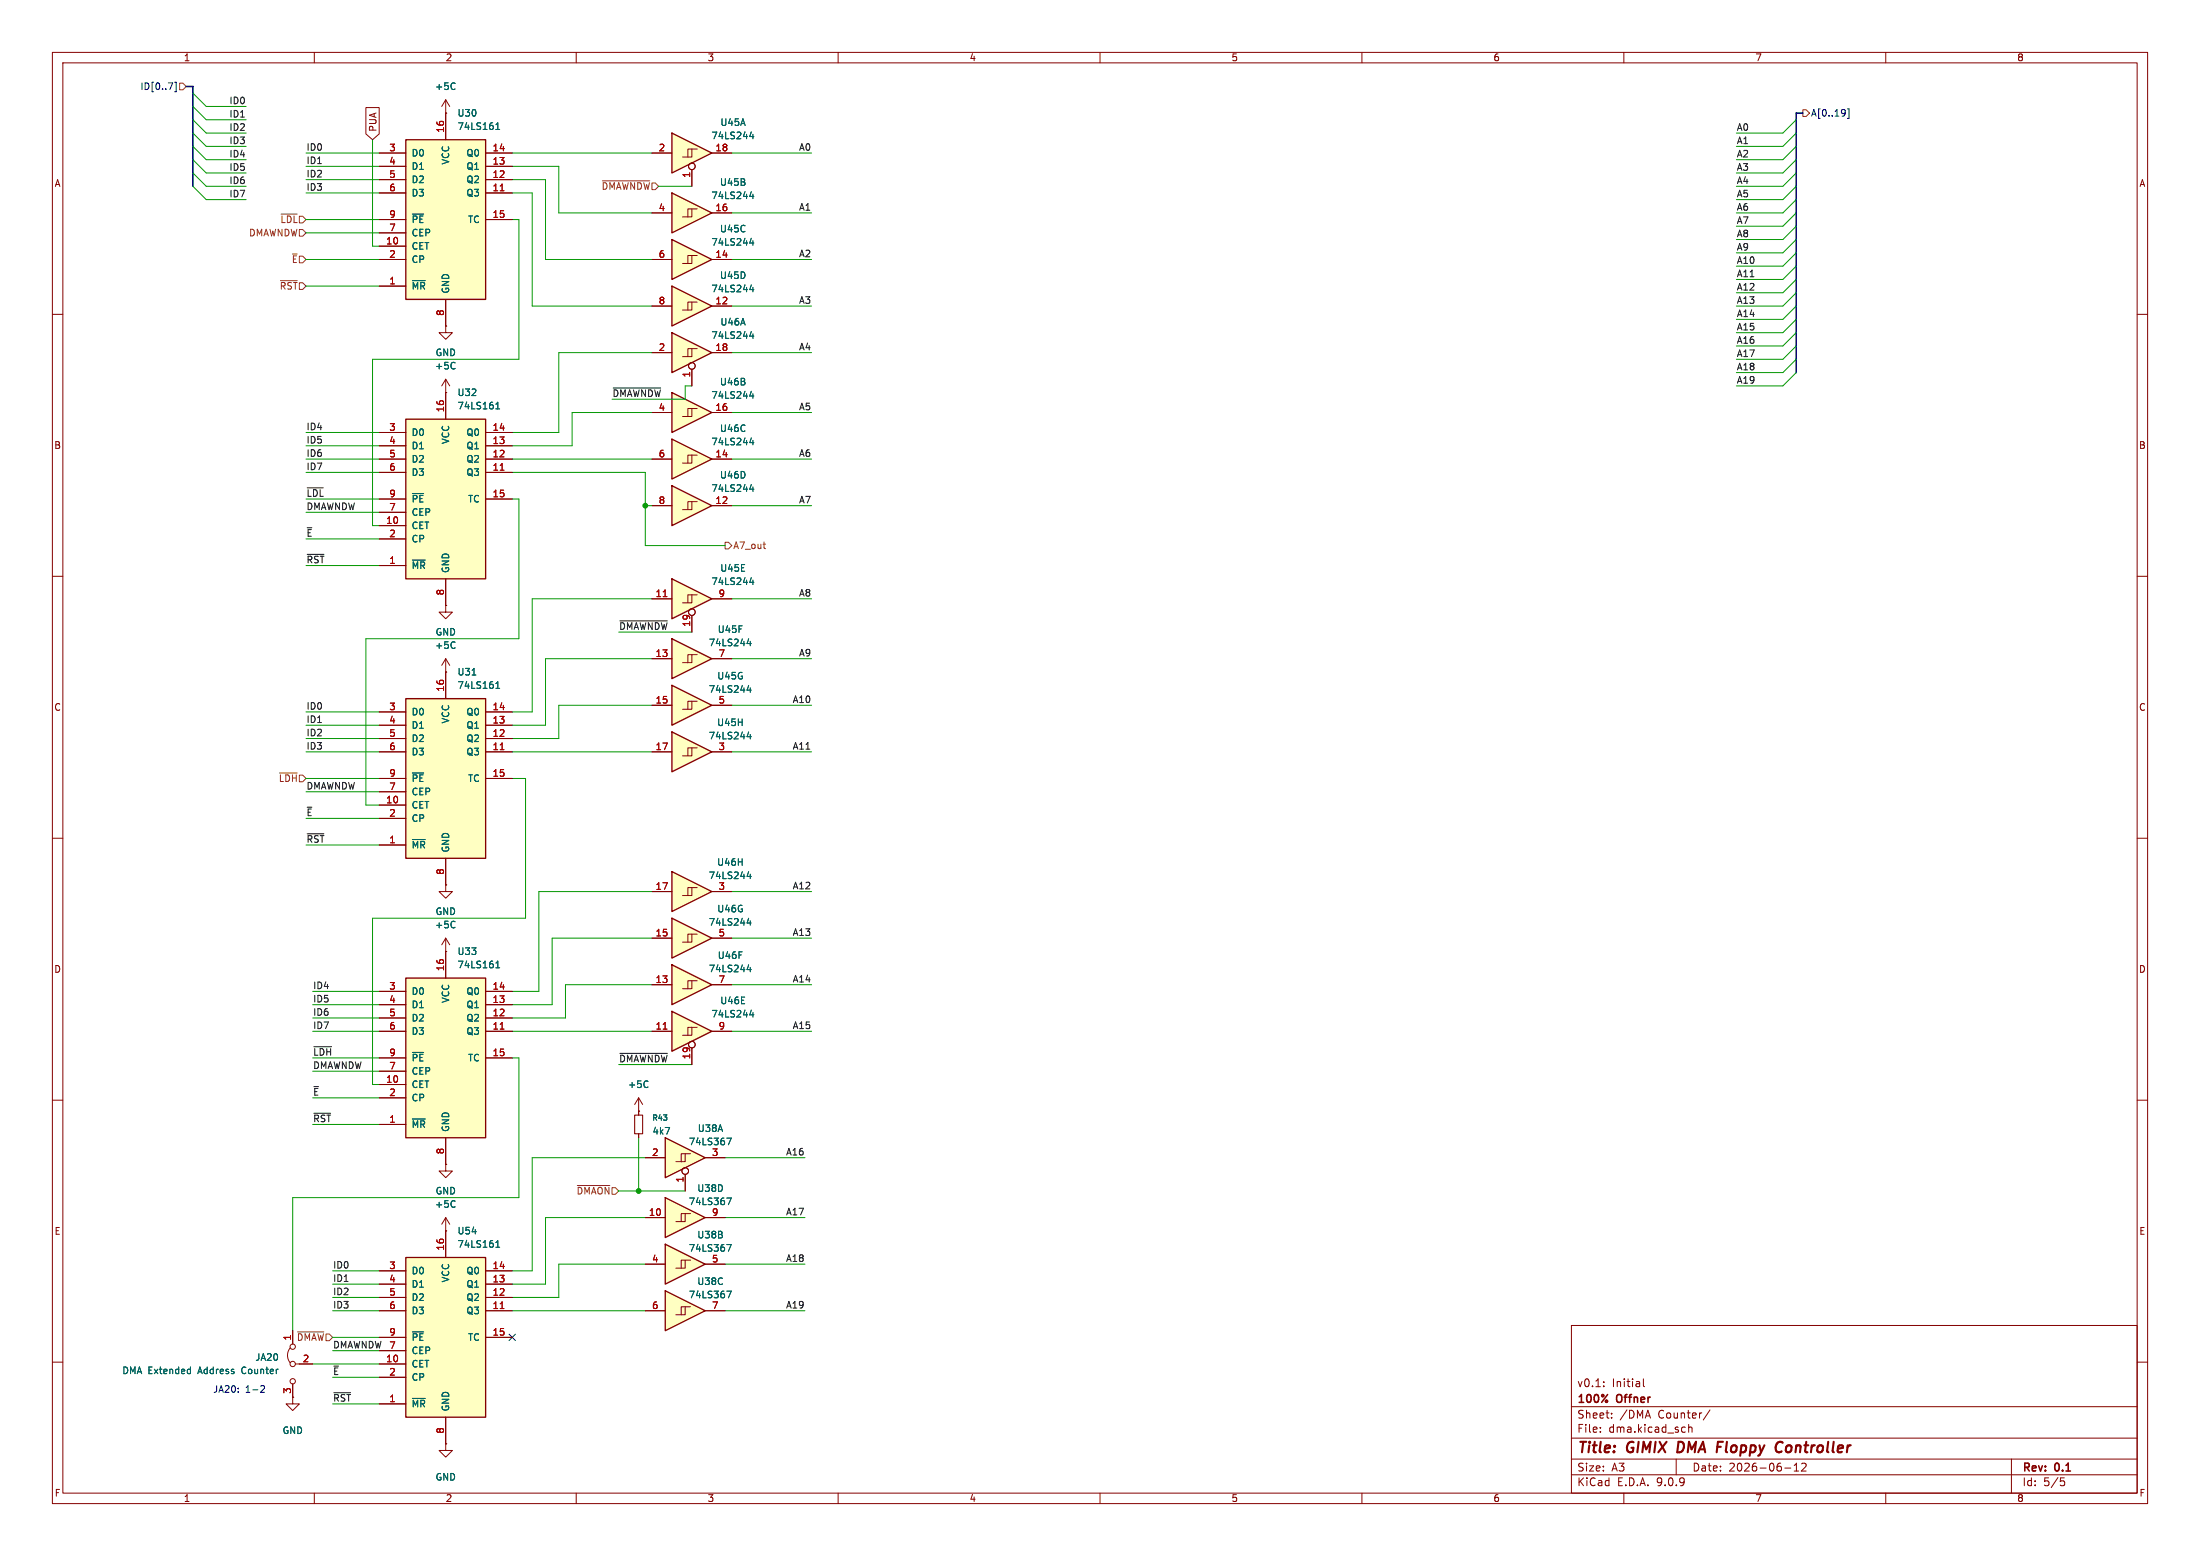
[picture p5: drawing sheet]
<svg xmlns="http://www.w3.org/2000/svg" width="420mm" height="297mm" viewBox="0 0 420 297" stroke-linecap="round" stroke-linejoin="round" font-family="sans-serif">
<g fill="none" stroke="#840000" stroke-width=".19">
<path d="M10 10h400v277h-400zM12 12h396v273h-396zM60 10v2M110 10v2M160 10v2M210 10v2M260 10v2M310 10v2M360 10v2M10 60h2M408 60h2M10 110h2"/>
<path d="M408 110h2M10 160h2M408 160h2M10 210h2M121.9 212.1h.1M121.9 209.6l-.7 1.2M121.9 209.6l.8 1.2M121.9 209.6v2.5M408 210h2M300 253h108v32h-108zM10 260h2M300 278.5h108"/>
<path d="M300 274.5h108M300 268.5h108M305.5 273.2v.2M305.5 272.5v.1M306.2 264.5v.2M306.2 263.8v.1M307.7 270.5v.2M307.7 269.8v.1M313.7 263.2v1.3l.2 .2M320 278.5v3M321.6 272.4l.1 .1M321.7 273.3l-.1 .1"/>
<path d="M322.4 271.9v1.5M322.4 272.5l.2-.1 .3 .1 .1 .9M326.4 269.1l-1.2 1.9M342.5 279.7l.4-.4v1.5M343.9 279.4l.6-.1 .2 .1 .1 .3-.9 1.1h.9M384 278.5v6.5M408 260h2M60 285v2M110 285v2M160 285v2M210 285v2M260 285v2"/>
<path d="M300 281.5h108M310 285v2M340.7 280.2h1.2M342.5 280.8h.9M360 285v2M393.4 282.1h.7M393.5 282.7h.4l.3 .2-.2 .6-.5 .1"/>
</g>
<path d="M320.4 275.2l-.2 2h.5M327.8 276.2h.7M328 275.2h.9M339.5 275.3a.67 .67 0 0 1 .8 .1M340.1 277l-.4 .2" fill="none" stroke="#840000" stroke-width=".4"/>
<path d="M123.5 206.3l.2 .1M123.7 207.5l-.2 .1" fill="none" stroke="#006464" stroke-width=".19"/>
<path d="M77.5 80h15.2v30.5h-15.2z" fill="#ffffc2"/>
<path d="M77.5 80h15.2v30.5h-15.2z" fill="none" stroke="#840000" stroke-width=".25"/>
<g fill="none" stroke="#840000" stroke-width=".19">
<path d="M85.1 74.9v5.1M72.4 82.6h5.1M72.4 85.1h5.1M72.4 87.6h5.1M72.4 90.2h5.1M72.4 95.3h5.1M72.4 97.8h5.1M92.7 82.6h5.1M92.7 85.1h5.1M92.7 87.6h5.1M92.7 90.2h5.1M92.7 95.3h5.1"/>
<path d="M72.4 100.3h5.1M72.4 102.9h5.1M72.4 108h5.1M85.1 110.5v5.1M85.1 179.1v2.5M85.1 179.1l-.8 1.2M85.1 179.1l.8 1.2M85.1 181.6h.1"/>
</g>
<path d="M94.7 78h.7M94.7 77.1l.3-.3v1.2M78.7 94.2h2.2M78.7 106.9h2.5M86.6 175.8l.3 .2M86.9 177l-.3 .1" fill="none" stroke="#006464" stroke-width=".19"/>
<path d="M95.5 89.8h.7" fill="none" stroke="#a90000" stroke-width=".19"/>
<path d="M77.5 133.4h15.2v30.4h-15.2z" fill="#ffffc2"/>
<path d="M77.5 133.4h15.2v30.4h-15.2z" fill="none" stroke="#840000" stroke-width=".25"/>
<g fill="none" stroke="#840000" stroke-width=".19">
<path d="M72.4 135.9h5.1M72.4 138.4h5.1M85.1 128.3h.1M85.1 125.7v7.7M85.1 125.7l-.8 1.3M85.1 125.7l.8 1.3M92.7 135.9h5.1M92.7 138.4h5.1M72.4 141h5.1M72.4 143.5h5.1M72.4 148.6h5.1M72.4 151.1h5.1"/>
<path d="M72.4 153.7h5.1M72.4 156.2h5.1M92.7 141h5.1M92.7 143.5h5.1M92.7 148.6h5.1M72.4 161.3h5.1M85.1 168.9v1.3h1.3l-1.3 1.3-1.3-1.3h1.3M85.1 168.9h.1M85.1 163.8v5.1M85.1 222.2v1.3h1.3l-1.3 1.3-1.3-1.3h1.3M85.1 222.2h.1M85.1 234.9h.1"/>
<path d="M85.1 232.4v2.5M85.1 232.4l-.8 1.3M85.1 232.4l.8 1.3"/>
</g>
<path d="M86.6 122.5l.3 .1M86.9 123.6l-.3 .2M90.1 128.8h.8M94.7 131.4h.7M94.7 130.5l.3-.4v1.3M78.7 147.5h2.2M78.7 160.2h2.5M86.6 229.2l.3 .1M86.9 230.3l-.3 .1" fill="none" stroke="#006464" stroke-width=".19"/>
<path d="M95.5 143.1h.7" fill="none" stroke="#a90000" stroke-width=".19"/>
<path d="M128.3 121.9l7.6 3.8-7.6 3.8z" fill="#ffffc2"/>
<path d="M128.3 121.9l7.6 3.8-7.6 3.8z" fill="none" stroke="#840000" stroke-width=".25"/>
<path d="M124.5 125.7h3.8M132.1 125v1.5h-1.8M133.1 125h-1.8v1.5M135.9 125.7h3.8" fill="none" stroke="#840000" stroke-width=".19"/>
<path d="M142.9 121.9l-.3 .9h.8M143.2 122.4v.9" fill="none" stroke="#006464" stroke-width=".19"/>
<path d="M128.3 130.8l7.6 3.8-7.6 3.8z" fill="#ffffc2"/>
<path d="M128.3 130.8l7.6 3.8-7.6 3.8z" fill="none" stroke="#840000" stroke-width=".25"/>
<path d="M124.5 134.6h3.8M132.1 133.9v1.5h-1.8M133.1 133.9h-1.8v1.5M135.9 134.6h3.8M121.9 212.1v.8M121.9 216.4v.8" fill="none" stroke="#840000" stroke-width=".19"/>
<path d="M142.9 130.8l-.3 .9h.8M143.2 131.3v.9" fill="none" stroke="#006464" stroke-width=".19"/>
<path d="M121.2 212.9h1.5v3.5h-1.5z" fill="none" stroke="#840000" stroke-width=".2"/>
<path d="M77.5 186.7h15.2v30.5h-15.2z" fill="#ffffc2"/>
<path d="M77.5 186.7h15.2v30.5h-15.2z" fill="none" stroke="#840000" stroke-width=".25"/>
<g fill="none" stroke="#840000" stroke-width=".19">
<path d="M72.4 189.2h5.1M72.4 191.8h5.1M72.4 194.3h5.1M72.4 196.9h5.1M85.1 181.6v5.1M92.7 189.2h5.1M92.7 191.8h5.1M92.7 194.3h5.1M92.7 196.9h5.1M72.4 201.9h5.1M72.4 204.5h5.1M72.4 207h5.1"/>
<path d="M72.4 209.6h5.1M72.4 214.6h5.1M85.1 217.2v5M92.7 201.9h5.1"/>
</g>
<path d="M94.7 184.7h.7M94.7 183.8l.3-.3v1.2M78.7 200.9h2.2M78.7 213.6h2.5" fill="none" stroke="#006464" stroke-width=".19"/>
<path d="M95.5 196.4h.7" fill="none" stroke="#a90000" stroke-width=".19"/>
<path d="M77.5 26.7h15.2v30.5h-15.2z" fill="#ffffc2"/>
<path d="M77.5 26.7h15.2v30.5h-15.2z" fill="none" stroke="#840000" stroke-width=".25"/>
<g fill="none" stroke="#840000" stroke-width=".19">
<path d="M72.4 29.2h5.1M72.4 31.8h5.1M72.4 34.3h5.1M72.4 36.8h5.1M85.1 21.6v5.1M92.7 29.2h5.1M92.7 31.8h5.1M92.7 34.3h5.1M92.7 36.8h5.1M72.4 41.9h5.1M72.4 44.5h5.1M72.4 47h5.1"/>
<path d="M72.4 49.5h5.1M72.4 54.6h5.1M85.1 57.2v5M92.7 41.9h5.1"/>
</g>
<path d="M94.7 24.7h.7M94.7 23.8l.3-.4v1.3M78.7 40.9h2.2M78.7 53.6h2.5" fill="none" stroke="#006464" stroke-width=".19"/>
<path d="M95.5 36.4h.7" fill="none" stroke="#a90000" stroke-width=".19"/>
<path d="M128.3 110.5l7.6 3.8-7.6 3.8z" fill="#ffffc2"/>
<path d="M128.3 110.5l7.6 3.8-7.6 3.8z" fill="none" stroke="#840000" stroke-width=".25"/>
<g fill="none" stroke="#840000" stroke-width=".19">
<path d="M85.1 19.1l-.8 1.2M85.1 19.1l.8 1.2M85.1 19.1v2.5M85.1 21.6h.1M124.5 114.3h3.8M132.1 113.5v1.6h-1.8M132.1 117.5v3.2M133.1 113.5h-1.8v1.6M135.9 114.3h3.8"/>
<circle cx="132.1" cy="116.8" r=".63"/>
</g>
<path d="M126.6 113.9h.7" fill="none" stroke="#a90000" stroke-width=".19"/>
<path d="M86.6 15.8l.3 .1M86.9 17l-.3 .1M143.4 110.2l-.3 1h.8M143.7 110.7v.9" fill="none" stroke="#006464" stroke-width=".19"/>
<path d="M128.3 83.8l7.6 3.8-7.6 3.8z" fill="#ffffc2"/>
<path d="M128.3 83.8l7.6 3.8-7.6 3.8z" fill="none" stroke="#840000" stroke-width=".25"/>
<path d="M124.5 87.6h3.8M132.1 86.9v1.5h-1.8M133.1 86.9h-1.8v1.5M135.9 87.6h3.8" fill="none" stroke="#840000" stroke-width=".19"/>
<path d="M143.4 83.6l-.3 .9h.8M143.7 84.1v.8" fill="none" stroke="#006464" stroke-width=".19"/>
<path d="M128.3 92.7l7.6 3.8-7.6 3.8z" fill="#ffffc2"/>
<path d="M128.3 92.7l7.6 3.8-7.6 3.8z" fill="none" stroke="#840000" stroke-width=".25"/>
<path d="M124.5 96.5h3.8M132.1 95.8v1.5h-1.8M133.1 95.8h-1.8v1.5M135.9 96.5h3.8" fill="none" stroke="#840000" stroke-width=".19"/>
<path d="M143.4 92.5l-.3 .9h.8M143.7 93v.8" fill="none" stroke="#006464" stroke-width=".19"/>
<path d="M127 246.4l7.6 3.8-7.6 3.8z" fill="#ffffc2"/>
<path d="M127 246.4l7.6 3.8-7.6 3.8z" fill="none" stroke="#840000" stroke-width=".25"/>
<path d="M123.2 250.2h3.8M130.8 249.4v1.6h-1.8M131.8 249.4h-1.8v1.6M134.6 250.2h3.8" fill="none" stroke="#840000" stroke-width=".19"/>
<path d="M138.8 246.5h.8l-.5 1.2" fill="none" stroke="#006464" stroke-width=".19"/>
<path d="M127 237.5l7.6 3.8-7.6 3.8z" fill="#ffffc2"/>
<path d="M127 237.5l7.6 3.8-7.6 3.8z" fill="none" stroke="#840000" stroke-width=".25"/>
<path d="M123.2 241.3h3.8M130.8 240.5v1.6h-1.8M131.8 240.5h-1.8v1.6M134.6 241.3h3.8" fill="none" stroke="#840000" stroke-width=".19"/>
<path d="M138.8 237.6h.8l-.5 1.2" fill="none" stroke="#006464" stroke-width=".19"/>
<path d="M127 228.6l7.6 3.8-7.6 3.8z" fill="#ffffc2"/>
<path d="M127 228.6l7.6 3.8-7.6 3.8z" fill="none" stroke="#840000" stroke-width=".25"/>
<path d="M123.2 232.4h3.8M130.8 231.6v1.6h-1.8M131.8 231.6h-1.8v1.6M134.6 232.4h3.8" fill="none" stroke="#840000" stroke-width=".19"/>
<path d="M138.8 228.7h.8l-.5 1.2" fill="none" stroke="#006464" stroke-width=".19"/>
<path d="M127 217.2l7.6 3.8-7.6 3.8z" fill="#ffffc2"/>
<path d="M127 217.2l7.6 3.8-7.6 3.8z" fill="none" stroke="#840000" stroke-width=".25"/>
<g fill="none" stroke="#840000" stroke-width=".19">
<path d="M85.1 74.9h.1M85.1 72.4l-.8 1.3M85.1 72.4l.8 1.3M85.1 72.4v2.5M123.2 221h3.8M130.8 220.2v1.5h-1.8M130.8 224.2v3.1M131.8 220.2h-1.8v1.5M134.6 221h3.8"/>
<circle cx="130.8" cy="223.5" r=".63"/>
</g>
<path d="M86.6 69.2l.3 .1M86.9 70.3l-.3 .1M138.8 217.2h.8l-.5 1.3" fill="none" stroke="#006464" stroke-width=".19"/>
<path d="M128.3 54.6l7.6 3.8-7.6 3.8z" fill="#ffffc2"/>
<path d="M128.3 54.6l7.6 3.8-7.6 3.8z" fill="none" stroke="#840000" stroke-width=".25"/>
<path d="M124.5 58.4h3.8M132.1 57.7v1.5h-1.8M133.1 57.7h-1.8v1.5M135.9 58.4h3.8" fill="none" stroke="#840000" stroke-width=".19"/>
<path d="M143.4 54.4l-.3 .9h.8M143.7 54.9v.8" fill="none" stroke="#006464" stroke-width=".19"/>
<path d="M128.3 63.5l7.6 3.8-7.6 3.8z" fill="#ffffc2"/>
<path d="M128.3 63.5l7.6 3.8-7.6 3.8z" fill="none" stroke="#840000" stroke-width=".25"/>
<g fill="none" stroke="#840000" stroke-width=".19">
<path d="M124.5 67.3h3.8M132.1 66.5v1.6h-1.8M132.1 70.5v3.2M133.1 66.5h-1.8v1.6M135.9 67.3h3.8"/>
<circle cx="132.1" cy="69.8" r=".63"/>
</g>
<path d="M143.4 63.3l-.3 .9h.8M143.7 63.7v.9" fill="none" stroke="#006464" stroke-width=".19"/>
<path d="M128.3 74.9l7.6 3.8-7.6 3.9z" fill="#ffffc2"/>
<path d="M128.3 74.9l7.6 3.8-7.6 3.9z" fill="none" stroke="#840000" stroke-width=".25"/>
<path d="M124.5 78.7h3.8M132.1 78v1.5h-1.8M133.1 78h-1.8v1.5M135.9 78.7h3.8" fill="none" stroke="#840000" stroke-width=".19"/>
<path d="M143.4 74.7l-.3 .9h.8M143.7 75.2v.8" fill="none" stroke="#006464" stroke-width=".19"/>
<path d="M128.3 45.7l7.6 3.8-7.6 3.8z" fill="#ffffc2"/>
<path d="M128.3 45.7l7.6 3.8-7.6 3.8z" fill="none" stroke="#840000" stroke-width=".25"/>
<g fill="none" stroke="#840000" stroke-width=".19">
<path d="M124.5 49.5h3.8M132.1 48.8v1.5h-1.8M133.1 48.8h-1.8v1.5M135.9 49.5h3.8M55.4 257.3a2.26 2.26 0 0 0 0 2.8M55.9 254v2.5M55.9 266.7v1.3h1.2l-1.2 1.2-1.3-1.2h1.3M55.9 266.7h.1M55.9 264.2v2.5M56.4 260.3h3.3"/>
<circle cx="55.9" cy="257" r=".51"/>
<circle cx="55.9" cy="260.3" r=".51"/>
<circle cx="55.9" cy="263.7" r=".51"/>
</g>
<path d="M143.4 45.5l-.3 .9h.8M143.7 46v.8M36 261.4h.4M36.4 260.9v1.3M36.4 262.1l-.4 .1" fill="none" stroke="#006464" stroke-width=".19"/>
<path d="M128.3 25.4l7.6 3.8-7.6 3.8z" fill="#ffffc2"/>
<path d="M128.3 25.4l7.6 3.8-7.6 3.8z" fill="none" stroke="#840000" stroke-width=".25"/>
<g fill="none" stroke="#840000" stroke-width=".19">
<path d="M124.5 29.2h3.8M132.1 28.4v1.6h-1.8M132.1 32.4v3.2M133.1 28.4h-1.8v1.6M135.9 29.2h3.8"/>
<circle cx="132.1" cy="31.7" r=".63"/>
</g>
<path d="M143.4 25.2l-.3 .9h.8M143.7 25.6v.9" fill="none" stroke="#006464" stroke-width=".19"/>
<path d="M128.3 36.8l7.6 3.8-7.6 3.9z" fill="#ffffc2"/>
<path d="M128.3 36.8l7.6 3.8-7.6 3.9z" fill="none" stroke="#840000" stroke-width=".25"/>
<path d="M132.1 39.9v1.5h-1.8M133.1 39.9h-1.8v1.5M124.5 40.6h3.8M135.9 40.6h3.8" fill="none" stroke="#840000" stroke-width=".19"/>
<path d="M143.4 36.6l-.3 .9h.8M143.7 37.1v.8" fill="none" stroke="#006464" stroke-width=".19"/>
<path d="M128.3 166.4l7.6 3.8-7.6 3.8z" fill="#ffffc2"/>
<path d="M128.3 166.4l7.6 3.8-7.6 3.8z" fill="none" stroke="#840000" stroke-width=".25"/>
<path d="M124.5 170.2h3.8M132.1 169.4v1.5h-1.8M133.1 169.4h-1.8v1.5M135.9 170.2h3.8" fill="none" stroke="#840000" stroke-width=".19"/>
<path d="M142.9 166.4l-.3 .9h.8M143.2 166.9v.8" fill="none" stroke="#006464" stroke-width=".19"/>
<path d="M128.3 175.3l7.6 3.8-7.6 3.8z" fill="#ffffc2"/>
<path d="M128.3 175.3l7.6 3.8-7.6 3.8z" fill="none" stroke="#840000" stroke-width=".25"/>
<path d="M124.5 179.1h3.8M132.1 178.3v1.5h-1.8M133.1 178.3h-1.8v1.5M135.9 179.1h3.8" fill="none" stroke="#840000" stroke-width=".19"/>
<path d="M142.9 175.3l-.3 .9h.8M143.2 175.8v.8" fill="none" stroke="#006464" stroke-width=".19"/>
<path d="M128.3 193l7.6 3.9-7.6 3.8z" fill="#ffffc2"/>
<path d="M128.3 193l7.6 3.9-7.6 3.8z" fill="none" stroke="#840000" stroke-width=".25"/>
<g fill="none" stroke="#840000" stroke-width=".19">
<path d="M124.5 196.9h3.8M132.1 196.1v1.5h-1.8M133.1 196.1h-1.8v1.5M135.9 196.9h3.8M132.1 200v3.2"/>
<circle cx="132.1" cy="199.4" r=".63"/>
</g>
<path d="M126.6 196.4h.7" fill="none" stroke="#a90000" stroke-width=".19"/>
<path d="M143.4 192.8l-.3 .9h.8M143.7 193.3v.8" fill="none" stroke="#006464" stroke-width=".19"/>
<path d="M128.3 184.2l7.6 3.8-7.6 3.8z" fill="#ffffc2"/>
<path d="M128.3 184.2l7.6 3.8-7.6 3.8z" fill="none" stroke="#840000" stroke-width=".25"/>
<path d="M85.1 115.6v1.2h1.3l-1.3 1.3-1.3-1.3h1.3M85.1 115.6h.1M124.5 188h3.8M132.1 187.2v1.5h-1.8M133.1 187.2h-1.8v1.5M135.9 188h3.8" fill="none" stroke="#840000" stroke-width=".19"/>
<path d="M142.9 184.2l-.3 .9h.8M143.2 184.6v.9" fill="none" stroke="#006464" stroke-width=".19"/>
<path d="M128.3 139.7l7.6 3.8-7.6 3.8z" fill="#ffffc2"/>
<path d="M128.3 139.7l7.6 3.8-7.6 3.8z" fill="none" stroke="#840000" stroke-width=".25"/>
<path d="M85.1 62.2v1.3h1.3l-1.3 1.3-1.3-1.3h1.3M85.1 62.2h.1M124.5 143.5h3.8M132.1 142.7v1.6h-1.8M133.1 142.7h-1.8v1.6M135.9 143.5h3.8M85.1 275.6v1.3h1.3l-1.3 1.2-1.3-1.2h1.3M85.1 275.6h.1" fill="none" stroke="#840000" stroke-width=".19"/>
<path d="M142.9 139.7l-.3 .9h.8M143.2 140.2v.8" fill="none" stroke="#006464" stroke-width=".19"/>
<path d="M77.5 240h15.2v30.5h-15.2z" fill="#ffffc2"/>
<path d="M77.5 240h15.2v30.5h-15.2z" fill="none" stroke="#840000" stroke-width=".25"/>
<g fill="none" stroke="#840000" stroke-width=".19">
<path d="M69.8 20.5h2.6v5.1l-1.3 1.1-1.3-1.1zM72.4 29.2h5.1M72.4 31.8h5.1M72.4 34.3h5.1M72.4 36.8h5.1M85.1 21.6h.1M85.1 21.6v5.1M92.7 29.2h5.1M92.7 31.8h5.1M92.7 34.3h5.1M92.7 36.8h5.1M124.5 29.2h3.8"/>
<path d="M132.1 32.4v3.2M135.9 29.2h3.8M72.4 41.9h5.1M72.4 44.5h5.1M72.4 47h5.1M72.4 49.5h5.1M72.4 54.6h5.1M85.1 57.2v5M92.7 41.9h5.1M124.5 49.5h3.8M124.5 40.6h3.8M124.5 58.4h3.8"/>
<path d="M135.9 49.5h3.8M135.9 40.6h3.8M135.9 58.4h3.8M85.1 62.2h.1M85.1 74.9h.1M85.1 74.9v5.1M124.5 78.7h3.8M124.5 67.3h3.8M132.1 70.5v3.2M135.9 78.7h3.8M135.9 67.3h3.8M72.4 82.6h5.1"/>
<path d="M72.4 85.1h5.1M72.4 87.6h5.1M72.4 90.2h5.1M72.4 95.3h5.1M72.4 97.8h5.1M92.7 82.6h5.1M92.7 85.1h5.1M92.7 87.6h5.1M92.7 90.2h5.1M92.7 95.3h5.1M124.5 87.6h3.8M124.5 96.5h3.8"/>
<path d="M135.9 87.6h3.8M135.9 96.5h3.8M72.4 100.3h5.1M72.4 102.9h5.1M72.4 108h5.1M85.1 115.6h.1M85.1 110.5v5.1M124.5 114.3h3.8M132.1 117.5v3.2M135.9 114.3h3.8M72.4 135.9h5.1M72.4 138.4h5.1"/>
<path d="M85.1 128.3h.1M85.1 128.3v5.1M92.7 135.9h5.1M92.7 138.4h5.1M124.5 134.6h3.8M124.5 125.7h3.8M135.9 134.6h3.8M135.9 125.7h3.8M72.4 143.5h5.1M72.4 141h5.1M72.4 148.6h5.1M72.4 151.1h5.1"/>
<path d="M72.4 153.7h5.1M72.4 156.2h5.1M92.7 143.5h5.1M92.7 141h5.1M92.7 148.6h5.1M124.5 143.5h3.8M135.9 143.5h3.8M72.4 161.3h5.1M85.1 168.9h.1M85.1 163.8v5.1M124.5 179.1h3.8M124.5 170.2h3.8"/>
<path d="M135.9 179.1h3.8M135.9 170.2h3.8M72.4 196.9h5.1M72.4 189.2h5.1M72.4 191.8h5.1M72.4 194.3h5.1M85.1 181.6h.1M85.1 181.6v5.1M92.7 196.9h5.1M92.7 189.2h5.1M92.7 191.8h5.1M92.7 194.3h5.1"/>
<path d="M124.5 188h3.8M124.5 196.9h3.8M135.9 188h3.8M135.9 196.9h3.8M72.4 201.9h5.1M72.4 204.5h5.1M72.4 207h5.1M72.4 209.6h5.1M72.4 214.6h5.1M85.1 217.2v5M92.7 201.9h5.1M121.9 212.1h.1"/>
<path d="M121.9 212.1v.8M121.9 216.4v.8M132.1 200v3.2M85.1 222.2h.1M85.1 234.9h.1M85.1 234.9v5.1M123.2 232.4h3.8M123.2 221h3.8M130.8 224.2v3.1M134.6 232.4h3.8M134.6 221h3.8M55.9 254v2.5"/>
<path d="M72.4 242.6h5.1M72.4 245.1h5.1M72.4 247.6h5.1M72.4 250.2h5.1M72.4 255.3h5.1M72.4 257.8h5.1M92.7 242.6h5.1M92.7 245.1h5.1M92.7 247.6h5.1M92.7 250.2h5.1M92.7 255.3h5.1M123.2 250.2h3.8"/>
<path d="M123.2 241.3h3.8M134.6 250.2h3.8M134.6 241.3h3.8M55.9 266.7h.1M55.9 264.2v2.5M57.1 260.3h2.6M72.4 260.3h5.1M72.4 262.9h5.1M72.4 268h5.1M85.1 275.6h.1M85.1 270.5v5.1"/>
<circle cx="132.1" cy="31.7" r=".63"/>
<circle cx="132.1" cy="69.8" r=".63"/>
<circle cx="132.1" cy="116.8" r=".63"/>
<circle cx="132.1" cy="199.4" r=".63"/>
<circle cx="130.8" cy="223.5" r=".63"/>
</g>
<g fill="none" stroke="#006464" stroke-width=".19">
<path d="M86.6 15.8l.3 .1M86.9 17l-.3 .1M94.7 23.8l.3-.4v1.3M94.7 24.7h.7M143.4 36.6l-.3 .9h.8M143.4 25.2l-.3 .9h.8M143.7 25.6v.9M143.7 37.1v.8M78.7 40.9h2.2M78.7 53.6h2.5M143.4 45.5l-.3 .9h.8M143.4 54.4l-.3 .9h.8"/>
<path d="M143.7 46v.8M143.7 54.9v.8M86.6 69.2l.3 .1M86.9 70.3l-.3 .1M94.7 77.1l.3-.3v1.2M94.7 78h.7M143.4 74.7l-.3 .9h.8M143.4 63.3l-.3 .9h.8M143.7 63.7v.9M143.7 75.2v.8M78.7 94.2h2.2M143.4 92.5l-.3 .9h.8"/>
<path d="M143.4 83.6l-.3 .9h.8M143.7 84.1v.8M143.7 93v.8M78.7 106.9h2.5M143.4 110.2l-.3 1h.8M143.7 110.7v.9M86.6 122.5l.3 .1M86.9 123.6l-.3 .2M90.1 128.8h.8M94.7 130.5l.3-.4v1.3M94.7 131.4h.7M142.9 139.7l-.3 .9h.8"/>
<path d="M142.9 130.8l-.3 .9h.8M142.9 121.9l-.3 .9h.8M143.2 122.4v.9M143.2 131.3v.9M78.7 147.5h2.2M143.2 140.2v.8M78.7 160.2h2.5M86.6 175.8l.3 .2M86.9 177l-.3 .1M142.9 175.3l-.3 .9h.8M142.9 166.4l-.3 .9h.8M143.2 166.9v.8"/>
<path d="M143.2 175.8v.8M94.7 183.8l.3-.3v1.2M94.7 184.7h.7M142.9 184.2l-.3 .9h.8M143.2 184.6v.9M143.4 192.8l-.3 .9h.8M143.7 193.3v.8M78.7 200.9h2.2M78.7 213.6h2.5M123.5 206.3l.2 .1M123.7 207.5l-.2 .1M138.8 217.2h.8l-.5 1.3"/>
<path d="M86.6 229.2l.3 .1M86.9 230.3l-.3 .1M94.7 238.1h.7M94.7 237.2l.3-.4v1.3M138.8 237.6h.8l-.5 1.2M138.8 228.7h.8l-.5 1.2M78.7 254.2h2.2M138.8 246.5h.8l-.5 1.2M36 261.4h.4M36.4 260.9v1.3M36.4 262.1l-.4 .1M78.7 266.9h2.5"/>
</g>
<path d="M95.5 36.4h.7M95.5 89.8h.7M126.6 113.9h.7M95.5 143.1h.7M95.5 196.4h.7M126.6 196.4h.7M95.5 249.8h.7" fill="none" stroke="#a90000" stroke-width=".19"/>
<g fill="none" stroke="#725600" stroke-width=".19">
<path d="M34.3 15.9h.6l.7 .6-.7 .6h-.6zM115 34.5h9M344.2 21h.6l.6 .6-.6 .6h-.6zM53.5 53.6h3.2M53.7 40.9h3M55.8 48.5h.9M57.1 43.8h.7l.6 .7-.6 .6h-.7zM138.4 103.5h.7l.6 .6-.6 .7h-.7zM145.7 103.9h.5M146 104.7h.2M53.4 147.5h3.3M110.2 226.3h6.2"/>
<path d="M56.8 254.2h5"/>
</g>
<path d="M32.1 15.8h.9l-.6 1.3M33.3 15.7h.3v1.8h-.3M352.2 21v.9M352.3 21.4l-.1 .2M352.7 20.8h.3v1.8h-.3M97.2 254.7l1.2 1.2M98.4 254.7l-1.2 1.2" fill="none" stroke="#000084" stroke-width=".19"/>
<path d="M117.1 74.1h9M58.6 93.1h3.1M58.6 105.8h3.2M118.3 118.5h9.1M58.6 159.2h3.2M59.9 199.8h3.4M59.9 212.5h3.2M118.3 201.1h9.1M63.7 265.8h3.2" fill="none" stroke="#0f0f0f" stroke-width=".19"/>
<path d="M35.6 16.5h1.2v19.1M344.2 21.6h-1.3v49.5" fill="none" stroke="#000084" stroke-width=".3"/>
<g fill="none" stroke="#009600" stroke-width=".19">
<path d="M36.8 17.8l2.6 2.5h7.6M36.8 33l2.6 2.6h7.6M36.8 27.9l2.6 2.6h7.6M36.8 25.4l2.6 2.5h7.6M36.8 22.9l2.6 2.5h7.6M36.8 35.6l2.6 2.5h7.6M36.8 30.5l2.6 2.5h7.6M36.8 20.3l2.6 2.6h7.6M58.4 36.8h14M58.4 34.3h14M58.4 31.8h14M58.4 29.2h14"/>
<path d="M71.1 26.7v20.3h1.3M97.8 34.3h6.3v15.2h20.4M97.8 36.8h3.8v21.6h22.9M97.8 31.8h8.9v8.8h17.8M97.8 29.2h26.7M125.7 35.6h6.4M139.7 29.2h15.2M342.9 33l-2.5 2.6h-8.9M342.9 27.9l-2.5 2.6h-8.9M342.9 38.1l-2.5 2.5h-8.9M342.9 25.4l-2.5 2.5h-8.9M342.9 22.9l-2.5 2.5h-8.9"/>
<path d="M342.9 35.6l-2.5 2.5h-8.9M342.9 30.5l-2.5 2.5h-8.9M58.4 49.5h14M58.4 41.9h14M58.4 44.5h14M58.4 54.6h14M97.8 41.9h1.3v26.7h-28v31.7h1.3M139.7 58.4h15.2M139.7 49.5h15.2M139.7 40.6h15.2M342.9 48.3l-2.5 2.5h-8.9M342.9 58.4l-2.5 2.6h-8.9"/>
<path d="M342.9 45.7l-2.5 2.6h-8.9M342.9 55.9l-2.5 2.5h-8.9M342.9 43.2l-2.5 2.5h-8.9M342.9 40.6l-2.5 2.6h-8.9M342.9 53.3l-2.5 2.6h-8.9M342.9 50.8l-2.5 2.5h-8.9M124.5 78.7h-15.3v6.4h-11.4M124.5 67.3h-17.8v15.3h-8.9M132.1 73.7h-1.3v2.5h-14M139.7 67.3h15.2M139.7 78.7h15.2M342.9 68.6l-2.5 2.5h-8.9"/>
<path d="M342.9 71.1l-2.5 2.6h-8.9M342.9 63.5l-2.5 2.5h-8.9M342.9 66l-2.5 2.6h-8.9M342.9 61l-2.5 2.5h-8.9M58.4 95.3h14M58.4 90.2h14M58.4 82.6h14M58.4 85.1h14M58.4 87.6h14M58.4 97.8h14M97.8 95.3h1.3v26.6h-29.3v31.8h2.6M97.8 90.2h25.4v13.9h15.2"/>
<path d="M97.8 87.6h26.7M123.2 96.5h1.3M139.7 96.5h15.2M139.7 87.6h15.2M58.4 102.9h14M58.4 108h14M124.5 114.3h-22.9v21.6h-3.8M139.7 114.3h15.2M58.4 135.9h14M58.4 138.4h14M118.1 120.7h14M124.5 125.7h-20.4v12.7h-6.3"/>
<path d="M124.5 134.6h-17.8v6.4h-8.9M139.7 125.7h15.2M139.7 134.6h15.2M58.4 141h14M58.4 148.6h14M58.4 156.2h14M58.4 151.1h14M58.4 143.5h14M97.8 148.6h2.5v26.7h-29.2v31.7h1.3M97.8 143.5h26.7M139.7 143.5h15.2M58.4 161.3h14"/>
<path d="M124.5 179.1h-19.1v12.7h-7.6M124.5 170.2h-21.6v19h-5.1M139.7 179.1h15.2M139.7 170.2h15.2M59.7 194.3h12.7M59.7 196.9h12.7M59.7 189.2h12.7M59.7 191.8h12.7M97.8 196.9h26.7M124.5 188h-16.6v6.3h-10.1M139.7 196.9h15.2M139.7 188h15.2"/>
<path d="M59.7 214.6h12.7M59.7 201.9h12.7M59.7 209.6h12.7M59.7 204.5h12.7M97.8 201.9h1.3v26.7h-43.2v25.4M118.1 203.2h14M121.9 217.2v10.1M118.1 227.3h12.7M123.2 232.4h-19.1v12.7h-6.3M123.2 221h-21.6v21.6h-3.8M138.4 221h15.3M138.4 232.4h15.3"/>
<path d="M63.5 250.2h8.9M63.5 247.6h8.9M63.5 245.1h8.9M63.5 242.6h8.9M63.5 257.8h8.9M63.5 255.3h8.9M97.8 250.2h25.4M123.2 241.3h-16.5v6.3h-8.9M138.4 250.2h15.3M138.4 241.3h15.3M59.7 260.3h12.7M63.5 268h8.9"/>
<path d="M63.5 262.9h8.9"/>
</g>
<path d="M49.8 264.5h.5l.2 .4-.8 .9h.8" fill="none" stroke="#0000c2" stroke-width=".19"/>
<g fill="#009600" stroke="#009600" stroke-width=".19">
<circle cx="121.9" cy="227.3" r=".46"/>
<circle cx="123.2" cy="96.5" r=".46"/>
</g>
<g font-size="2.8" fill="#840000">
<text x="301" y="277.9">Title:</text>
<text x="310.6" y="277.9">GIMIX</text>
<text x="321.1" y="277.9">DMA</text>
<text x="329.4" y="277.9">Floppy</text>
<text x="341.4" y="277.9">Controller</text>
</g>
<g font-size="2.1" fill="#840000">
<text x="301" y="268.2">100%</text>
<text x="301" y="265">v0.1:</text>
<text x="307.7" y="265">Initial</text>
<text x="308.7" y="268.2">Offner</text>
<text x="301" y="273.7">File:</text>
<text x="301" y="271">Sheet:</text>
<text x="307.1" y="273.7">dma.kicad_sch</text>
<text x="309.2" y="271">/DMA</text>
<text x="316.6" y="271">Counter/</text>
<text x="301" y="281.1">Size:</text>
<text x="307.6" y="281.1">A3</text>
<text x="323" y="281.1">Date:</text>
<text x="330" y="281.1">2026-06-12</text>
<text x="386" y="281.3">Rev:</text>
<text x="392.4" y="281.3">0.1</text>
<text x="301" y="283.9">KiCad</text>
<text x="308.7" y="283.9">E.D.A.</text>
<text x="316.3" y="283.9">9.0.9</text>
<text x="386" y="283.9">Id:</text>
<text x="390.1" y="283.9">5/5</text>
</g>
<g font-size="1.8" fill="#840000">
<text x="35" y="11.9">1</text>
<text x="85" y="11.9">2</text>
<text x="135" y="11.9">3</text>
<text x="185" y="11.9">4</text>
<text x="235" y="11.9">5</text>
<text x="285" y="11.9">6</text>
<text x="335" y="11.9">7</text>
<text x="385" y="11.9">8</text>
<text x="72.1" y="25.2" transform="rotate(-90 72.1 25.2)">PUA</text>
<text x="10.3" y="35.9">A</text>
<text x="408.3" y="35.9">A</text>
<text x="10.3" y="85.9">B</text>
<text x="408.2" y="85.9">B</text>
<text x="10.3" y="135.9">C</text>
<text x="408.2" y="135.9">C</text>
<text x="10.3" y="185.9">D</text>
<text x="408.2" y="185.9">D</text>
<text x="10.3" y="235.9">E</text>
<text x="408.3" y="235.9">E</text>
<text x="10.3" y="285.9">F</text>
<text x="35" y="286.9">1</text>
<text x="85" y="286.9">2</text>
<text x="135" y="286.9">3</text>
<text x="185" y="286.9">4</text>
<text x="235" y="286.9">5</text>
<text x="285" y="286.9">6</text>
<text x="335" y="286.9">7</text>
<text x="385" y="286.9">8</text>
<text x="408.3" y="285.9">F</text>
</g>
<g font-size="1.8" fill="#000084">
<text x="26.7" y="17.4">ID[0..7]</text>
<text x="345.6" y="22.5">A[0..19]</text>
</g>
<g font-size="1.8" fill="#006464">
<text x="83" y="17.4">+5C</text>
<text x="87.2" y="22.5">U30</text>
<text x="87.2" y="25">74LS161</text>
<text x="135.7" y="26.8">74LS244</text>
<text x="137.4" y="24.2">U45A</text>
<text x="78.5" y="30.1">D0</text>
<text x="78.5" y="32.6">D1</text>
<text x="78.5" y="35.2">D2</text>
<text x="86" y="31.5" transform="rotate(-90 86 31.5)">VCC</text>
<text x="89" y="30.1">Q0</text>
<text x="89" y="32.6">Q1</text>
<text x="89" y="35.2">Q2</text>
<text x="137.3" y="35.7">U45B</text>
<text x="78.5" y="37.7">D3</text>
<text x="89" y="37.7">Q3</text>
<text x="135.7" y="38.2">74LS244</text>
<text x="78.5" y="42.8">~{PE}</text>
<text x="78.5" y="45.3">CEP</text>
<text x="78.5" y="47.9">CET</text>
<text x="89.3" y="42.8">TC</text>
<text x="135.7" y="47.1">74LS244</text>
<text x="137.3" y="44.6">U45C</text>
<text x="78.5" y="50.4">CP</text>
<text x="137.3" y="53.4">U45D</text>
<text x="78.5" y="55.5">~{MR}</text>
<text x="86" y="56.1" transform="rotate(-90 86 56.1)">GND</text>
<text x="135.7" y="56">74LS244</text>
<text x="135.7" y="64.9">74LS244</text>
<text x="137.4" y="62.3">U46A</text>
<text x="83" y="70.7">+5C</text>
<text x="83.1" y="68.2">GND</text>
<text x="87.2" y="75.8">U32</text>
<text x="135.7" y="76.3">74LS244</text>
<text x="137.3" y="73.8">U46B</text>
<text x="78.5" y="83.4">D0</text>
<text x="87.2" y="78.3">74LS161</text>
<text x="89" y="83.4">Q0</text>
<text x="137.3" y="82.7">U46C</text>
<text x="78.5" y="86">D1</text>
<text x="78.5" y="88.5">D2</text>
<text x="86" y="84.9" transform="rotate(-90 86 84.9)">VCC</text>
<text x="89" y="86">Q1</text>
<text x="89" y="88.5">Q2</text>
<text x="135.7" y="85.2">74LS244</text>
<text x="78.5" y="91">D3</text>
<text x="89" y="91">Q3</text>
<text x="135.7" y="94.1">74LS244</text>
<text x="137.3" y="91.5">U46D</text>
<text x="78.5" y="96.1">~{PE}</text>
<text x="78.5" y="98.7">CEP</text>
<text x="78.5" y="101.2">CET</text>
<text x="89.3" y="96.1">TC</text>
<text x="78.5" y="103.7">CP</text>
<text x="78.5" y="108.8">~{MR}</text>
<text x="86" y="109.5" transform="rotate(-90 86 109.5)">GND</text>
<text x="135.7" y="111.9">74LS244</text>
<text x="137.4" y="109.3">U45E</text>
<text x="83" y="124.1">+5C</text>
<text x="83.1" y="121.5">GND</text>
<text x="135.2" y="123.5">74LS244</text>
<text x="136.9" y="121">U45F</text>
<text x="87.2" y="129.1">U31</text>
<text x="87.2" y="131.7">74LS161</text>
<text x="136.8" y="129.9">U45G</text>
<text x="78.5" y="136.8">D0</text>
<text x="89" y="136.8">Q0</text>
<text x="135.2" y="132.4">74LS244</text>
<text x="78.5" y="139.3">D1</text>
<text x="78.5" y="141.8">D2</text>
<text x="86" y="138.2" transform="rotate(-90 86 138.2)">VCC</text>
<text x="89" y="139.3">Q1</text>
<text x="89" y="141.8">Q2</text>
<text x="135.2" y="141.3">74LS244</text>
<text x="136.8" y="138.8">U45H</text>
<text x="78.5" y="144.4">D3</text>
<text x="78.5" y="149.5">~{PE}</text>
<text x="89" y="144.4">Q3</text>
<text x="89.3" y="149.5">TC</text>
<text x="78.5" y="152">CEP</text>
<text x="78.5" y="154.5">CET</text>
<text x="78.5" y="157.1">CP</text>
<text x="78.5" y="162.2">~{MR}</text>
<text x="86" y="162.8" transform="rotate(-90 86 162.8)">GND</text>
<text x="135.2" y="168">74LS244</text>
<text x="136.8" y="165.5">U46H</text>
<text x="83" y="177.4">+5C</text>
<text x="83.1" y="174.9">GND</text>
<text x="135.2" y="176.9">74LS244</text>
<text x="136.8" y="174.3">U46G</text>
<text x="87.2" y="182.5">U33</text>
<text x="87.2" y="185">74LS161</text>
<text x="135.2" y="185.8">74LS244</text>
<text x="136.9" y="183.2">U46F</text>
<text x="78.5" y="190.1">D0</text>
<text x="86" y="191.5" transform="rotate(-90 86 191.5)">VCC</text>
<text x="89" y="190.1">Q0</text>
<text x="137.4" y="191.9">U46E</text>
<text x="78.5" y="192.6">D1</text>
<text x="78.5" y="195.2">D2</text>
<text x="78.5" y="197.7">D3</text>
<text x="89" y="192.6">Q1</text>
<text x="89" y="195.2">Q2</text>
<text x="89" y="197.7">Q3</text>
<text x="135.7" y="194.4">74LS244</text>
<text x="78.5" y="202.8">~{PE}</text>
<text x="89.3" y="202.8">TC</text>
<text x="78.5" y="205.3">CEP</text>
<text x="78.5" y="207.9">CET</text>
<text x="119.8" y="207.9">+5C</text>
<text x="78.5" y="210.4">CP</text>
<text x="78.5" y="215.5">~{MR}</text>
<text x="86" y="216.2" transform="rotate(-90 86 216.2)">GND</text>
<text x="124.5" y="216.8">4k7</text>
<text x="131.4" y="218.8">74LS367</text>
<text x="133.1" y="216.3">U38A</text>
<text x="133" y="227.7">U38D</text>
<text x="83" y="230.7">+5C</text>
<text x="83.1" y="228.2">GND</text>
<text x="131.4" y="230.2">74LS367</text>
<text x="87.2" y="235.8">U54</text>
<text x="87.2" y="238.4">74LS161</text>
<text x="131.4" y="239.1">74LS367</text>
<text x="133" y="236.6">U38B</text>
<text x="78.5" y="243.4">D0</text>
<text x="78.5" y="246">D1</text>
<text x="86" y="244.9" transform="rotate(-90 86 244.9)">VCC</text>
<text x="89" y="243.4">Q0</text>
<text x="89" y="246">Q1</text>
<text x="133" y="245.5">U38C</text>
<text x="78.5" y="248.5">D2</text>
<text x="78.5" y="251.1">D3</text>
<text x="89" y="248.5">Q2</text>
<text x="89" y="251.1">Q3</text>
<text x="131.4" y="248">74LS367</text>
<text x="78.5" y="256.1">~{PE}</text>
<text x="89.3" y="256.1">TC</text>
<text x="23.3" y="262.5">DMA Extended</text>
<text x="37.9" y="262.5">Address</text>
<text x="46.4" y="262.5">Counter</text>
<text x="48.7" y="259.9">JA20</text>
<text x="78.5" y="258.7">CEP</text>
<text x="78.5" y="261.2">CET</text>
<text x="78.5" y="263.8">CP</text>
<text x="78.5" y="268.8">~{MR}</text>
<text x="86" y="269.5" transform="rotate(-90 86 269.5)">GND</text>
<text x="53.8" y="273.9">GND</text>
<text x="83.1" y="282.8">GND</text>
</g>
<g font-size="1.8" fill="#0f0f0f">
<text x="43.7" y="20">ID0</text>
<text x="43.7" y="22.5">ID1</text>
<text x="43.7" y="27.6">ID3</text>
<text x="43.7" y="25.1">ID2</text>
<text x="58.4" y="28.9">ID0</text>
<text x="152.4" y="28.9">A0</text>
<text x="331.5" y="25.1">A0</text>
<text x="331.5" y="27.6">A1</text>
<text x="43.7" y="35.2">ID6</text>
<text x="43.7" y="32.7">ID5</text>
<text x="43.7" y="30.1">ID4</text>
<text x="58.4" y="31.4">ID1</text>
<text x="58.4" y="33.9">ID2</text>
<text x="331.5" y="30.1">A2</text>
<text x="331.5" y="35.2">A4</text>
<text x="331.5" y="32.7">A3</text>
<text x="43.7" y="37.8">ID7</text>
<text x="58.4" y="36.5">ID3</text>
<text x="152.4" y="40.3">A1</text>
<text x="331.5" y="40.3">A6</text>
<text x="331.5" y="37.8">A5</text>
<text x="331.5" y="42.8">A7</text>
<text x="331.5" y="47.9">A9</text>
<text x="331.5" y="45.4">A8</text>
<text x="152.4" y="49.2">A2</text>
<text x="331.5" y="53">A11</text>
<text x="331.5" y="50.5">A10</text>
<text x="152.4" y="58.1">A3</text>
<text x="331.5" y="58.1">A13</text>
<text x="331.5" y="55.5">A12</text>
<text x="331.5" y="63.2">A15</text>
<text x="331.5" y="60.6">A14</text>
<text x="331.5" y="65.7">A16</text>
<text x="152.4" y="67">A4</text>
<text x="331.5" y="70.8">A18</text>
<text x="331.5" y="68.2">A17</text>
<text x="116.8" y="75.9">~{DMAWNDW}</text>
<text x="331.5" y="73.3">A19</text>
<text x="58.4" y="82.2">ID4</text>
<text x="152.4" y="78.4">A5</text>
<text x="58.4" y="84.7">ID5</text>
<text x="58.4" y="87.3">ID6</text>
<text x="58.4" y="89.8">ID7</text>
<text x="152.4" y="87.3">A6</text>
<text x="58.4" y="94.9">~{LDL}</text>
<text x="58.4" y="97.4">DMAWNDW</text>
<text x="152.4" y="96.2">A7</text>
<text x="58.4" y="107.6">~{RST}</text>
<text x="58.4" y="102.5">~{E}</text>
<text x="152.4" y="114">A8</text>
<text x="118.1" y="120.3">~{DMAWNDW}</text>
<text x="152.4" y="125.4">A9</text>
<text x="58.4" y="135.5">ID0</text>
<text x="151.2" y="134.3">A10</text>
<text x="58.4" y="138.1">ID1</text>
<text x="58.4" y="140.6">ID2</text>
<text x="58.4" y="143.2">ID3</text>
<text x="151.2" y="143.2">A11</text>
<text x="53.1" y="149.5">~{LDH}</text>
<text x="58.4" y="150.8">DMAWNDW</text>
<text x="58.4" y="155.9">~{E}</text>
<text x="58.4" y="160.9">~{RST}</text>
<text x="151.2" y="169.8">A12</text>
<text x="151.2" y="178.7">A13</text>
<text x="59.7" y="191.4">ID5</text>
<text x="59.7" y="188.9">ID4</text>
<text x="151.2" y="187.6">A14</text>
<text x="59.7" y="196.5">ID7</text>
<text x="59.7" y="194">ID6</text>
<text x="151.2" y="196.5">A15</text>
<text x="59.7" y="201.6">~{LDH}</text>
<text x="118.1" y="202.9">~{DMAWNDW}</text>
<text x="59.7" y="204.1">DMAWNDW</text>
<text x="59.7" y="209.2">~{E}</text>
<text x="59.7" y="214.3">~{RST}</text>
<text x="150" y="220.6">A16</text>
<text x="150" y="232.1">A17</text>
<text x="63.5" y="244.8">ID1</text>
<text x="63.5" y="242.2">ID0</text>
<text x="150" y="241">A18</text>
<text x="63.5" y="249.8">ID3</text>
<text x="63.5" y="247.3">ID2</text>
<text x="150" y="249.8">A19</text>
<text x="56.6" y="256.1">~{DMAW}</text>
<text x="63.5" y="257.5">DMAWNDW 7</text>
<text x="63.5" y="262.5">~{E}</text>
<text x="63.5" y="267.6">~{RST}</text>
</g>
<g font-size="1.8" fill="#a90000">
<text x="74.2" y="29">3</text>
<text x="84.8" y="25.4" transform="rotate(-90 84.8 25.4)">16</text>
<text x="93.9" y="29">14</text>
<text x="125.7" y="29">2</text>
<text x="136.5" y="29">18</text>
<text x="74.2" y="31.5">4</text>
<text x="74.2" y="34">5</text>
<text x="93.9" y="31.5">13</text>
<text x="93.9" y="34">12</text>
<text x="131.8" y="34" transform="rotate(-90 131.8 34)">1</text>
<text x="74.2" y="36.6">6</text>
<text x="74.2" y="41.7">9</text>
<text x="93.9" y="36.6">11</text>
<text x="93.9" y="41.7">15</text>
<text x="125.7" y="40.4">4</text>
<text x="136.5" y="40.4">16</text>
<text x="73.6" y="46.7">10</text>
<text x="74.2" y="44.2">7</text>
<text x="74.2" y="49.3">2</text>
<text x="125.7" y="49.3">6</text>
<text x="136.5" y="49.3">14</text>
<text x="74.2" y="54.4">1</text>
<text x="125.7" y="58.2">8</text>
<text x="136.5" y="58.2">12</text>
<text x="84.8" y="60.4" transform="rotate(-90 84.8 60.4)">8</text>
<text x="125.7" y="67.1">2</text>
<text x="136.5" y="67.1">18</text>
<text x="131.8" y="72.1" transform="rotate(-90 131.8 72.1)">1</text>
<text x="74.2" y="82.3">3</text>
<text x="84.8" y="78.8" transform="rotate(-90 84.8 78.8)">16</text>
<text x="93.9" y="82.3">14</text>
<text x="125.7" y="78.5">4</text>
<text x="136.5" y="78.5">16</text>
<text x="74.2" y="84.8">4</text>
<text x="74.2" y="87.4">5</text>
<text x="74.2" y="89.9">6</text>
<text x="93.9" y="84.8">13</text>
<text x="93.9" y="87.4">12</text>
<text x="93.9" y="89.9">11</text>
<text x="125.7" y="87.4">6</text>
<text x="136.5" y="87.4">14</text>
<text x="74.2" y="95">9</text>
<text x="93.9" y="95">15</text>
<text x="73.6" y="100.1">10</text>
<text x="74.2" y="97.5">7</text>
<text x="125.7" y="96.3">8</text>
<text x="136.5" y="96.3">12</text>
<text x="74.2" y="102.6">2</text>
<text x="74.2" y="107.7">1</text>
<text x="84.8" y="113.7" transform="rotate(-90 84.8 113.7)">8</text>
<text x="125.1" y="114">11</text>
<text x="131.8" y="119.7" transform="rotate(-90 131.8 119.7)">19</text>
<text x="137.1" y="114">9</text>
<text x="125.1" y="125.5">13</text>
<text x="137.1" y="125.5">7</text>
<text x="74.2" y="135.6">3</text>
<text x="84.8" y="132.1" transform="rotate(-90 84.8 132.1)">16</text>
<text x="93.9" y="135.6">14</text>
<text x="125.1" y="134.4">15</text>
<text x="137.1" y="134.4">5</text>
<text x="74.2" y="138.2">4</text>
<text x="74.2" y="140.7">5</text>
<text x="74.2" y="143.3">6</text>
<text x="93.9" y="138.2">13</text>
<text x="93.9" y="140.7">12</text>
<text x="93.9" y="143.3">11</text>
<text x="125.1" y="143.3">17</text>
<text x="137.1" y="143.3">3</text>
<text x="74.2" y="148.3">9</text>
<text x="93.9" y="148.3">15</text>
<text x="73.6" y="153.4">10</text>
<text x="74.2" y="150.9">7</text>
<text x="74.2" y="156">2</text>
<text x="74.2" y="161">1</text>
<text x="84.8" y="167.1" transform="rotate(-90 84.8 167.1)">8</text>
<text x="125.1" y="169.9">17</text>
<text x="137.1" y="169.9">3</text>
<text x="125.1" y="178.8">15</text>
<text x="137.1" y="178.8">5</text>
<text x="84.8" y="185.5" transform="rotate(-90 84.8 185.5)">16</text>
<text x="74.2" y="189">3</text>
<text x="74.2" y="191.5">4</text>
<text x="93.9" y="189">14</text>
<text x="93.9" y="191.5">13</text>
<text x="125.1" y="187.7">13</text>
<text x="137.1" y="187.7">7</text>
<text x="74.2" y="194.1">5</text>
<text x="74.2" y="196.6">6</text>
<text x="93.9" y="194.1">12</text>
<text x="93.9" y="196.6">11</text>
<text x="125.1" y="196.6">11</text>
<text x="137.1" y="196.6">9</text>
<text x="74.2" y="201.7">9</text>
<text x="93.9" y="201.7">15</text>
<text x="131.8" y="202.3" transform="rotate(-90 131.8 202.3)">19</text>
<text x="73.6" y="206.8">10</text>
<text x="74.2" y="204.2">7</text>
<text x="74.2" y="209.3">2</text>
<text x="74.2" y="214.4">1</text>
<text x="84.8" y="220.4" transform="rotate(-90 84.8 220.4)">8</text>
<text x="124.4" y="220.7">2</text>
<text x="135.8" y="220.7">3</text>
<text x="130.6" y="225.8" transform="rotate(-90 130.6 225.8)">1</text>
<text x="123.8" y="232.2">10</text>
<text x="135.8" y="232.2">9</text>
<text x="84.8" y="238.8" transform="rotate(-90 84.8 238.8)">16</text>
<text x="74.2" y="242.3">3</text>
<text x="74.2" y="244.9">4</text>
<text x="93.9" y="242.3">14</text>
<text x="93.9" y="244.9">13</text>
<text x="124.4" y="241">4</text>
<text x="135.8" y="241">5</text>
<text x="74.2" y="247.4">5</text>
<text x="74.2" y="249.9">6</text>
<text x="93.9" y="247.4">12</text>
<text x="93.9" y="249.9">11</text>
<text x="124.4" y="249.9">6</text>
<text x="135.8" y="249.9">7</text>
<text x="55.6" y="256" transform="rotate(-90 55.6 256)">1</text>
<text x="74.2" y="255">9</text>
<text x="74.2" y="257.6">7</text>
<text x="93.9" y="255">15</text>
<text x="57.7" y="260.1">2</text>
<text x="73.6" y="260.1">10</text>
<text x="74.2" y="262.6">2</text>
<text x="55.6" y="266.1" transform="rotate(-90 55.6 266.1)">3</text>
<text x="74.2" y="267.7">1</text>
<text x="84.8" y="273.8" transform="rotate(-90 84.8 273.8)">8</text>
</g>
<g font-size="1.8" fill="#725600">
<text x="114.8" y="36.4">~{DMAWNDW}</text>
<text x="47.4" y="45.3">DMAWNDW</text>
<text x="53.4" y="42.8">~{LDL}</text>
<text x="55.6" y="50.4">~{E}</text>
<text x="53.3" y="55.5">~{RST}</text>
<text x="139.9" y="105">A7_out</text>
<text x="110" y="228.2">~{DMAON}</text>
</g>
<g font-size="1.8" fill="#0000c2">
<text x="40.6" y="266">JA20:</text>
<text x="46.8" y="266">1-2</text>
</g>
<text font-size="1.4" fill="#006464" x="124.4" y="214.1">R43</text>
</svg>
